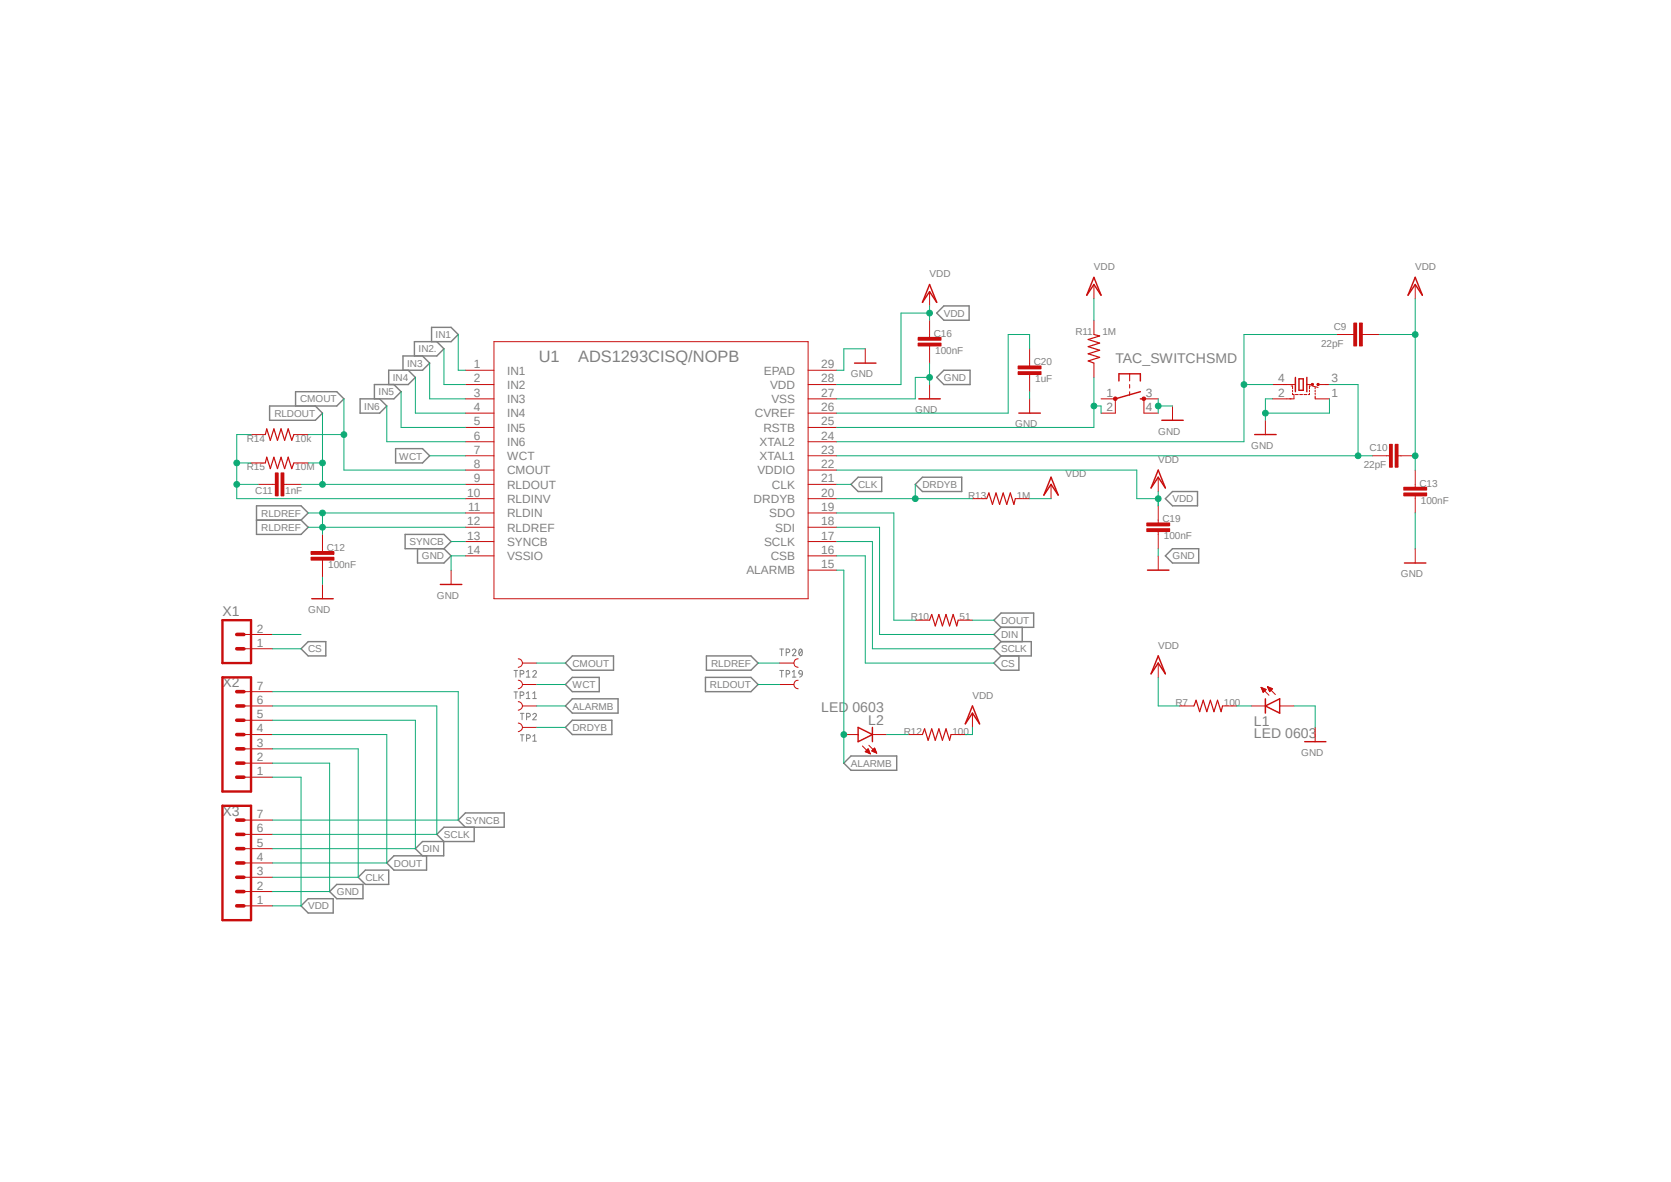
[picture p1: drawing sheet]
<svg xmlns="http://www.w3.org/2000/svg" width="297mm" height="210mm" viewBox="0 0 297 210" stroke-linecap="round" stroke-linejoin="round" font-family="sans-serif">
<path d="M38.9 46.1l219.2 117.6M258.1 46.1l-219.2 117.6" fill="none" stroke="#fff" stroke-width=".18"/>
<g fill="none" stroke="#808080" stroke-width=".18">
<path d="M91.4 119.1h.6M91.7 119.1v1.2M92.5 119.8l.5-.1a.31 .31 0 0 0 .1-.3 .31 .31 0 0 0-.3-.3h-.3v1.2M93.6 119.4l.3-.3v1.2M94.7 119.4a.32 .32 0 0 1 .4-.3 .32 .32 0 0 1 .1 .5l-.5 .7h.6M138.6 119.1h.7M138.6 115.3h.7M138.9 115.3v1.2M138.9 119.1v1.2M139.7 119.8l.5-.1a.31 .31 0 0 0 .2-.3 .31 .31 0 0 0-.3-.3h-.4v1.2M139.7 116l.5-.1a.31 .31 0 0 0 .2-.3 .31 .31 0 0 0-.3-.3h-.4v1.2M140.8 115.6a.31 .31 0 0 1 .5-.3 .31 .31 0 0 1 .1 .5l-.6 .7h.7"/>
<path d="M140.8 119.4l.3-.3v1.2M142.1 119.2a.34 .34 0 0 1 .5 .3v.3h-.5l-.1-.2zM142.2 115.4l.1-.1a.69 .69 0 0 1 0 1.2l-.3-.4v-.4zM142.5 115.6l-.5 .6M142.6 119.8a.59 .59 0 0 1-.5 .5M91.4 122.9h.6M91.7 122.9v1.2M92.5 123.6h.3a.32 .32 0 0 0 .3-.3 .32 .32 0 0 0-.3-.4h-.3v1.2M92.5 130.6h.6M92.5 126.7h.6M92.8 126.7v1.2M92.8 130.6v1.1"/>
<path d="M93.6 123.2l.3-.3v1.2M93.6 124.1h.6M93.6 120.3h.6M93.6 131.2h.3a.32 .32 0 0 0 .4-.3 .32 .32 0 0 0-.4-.3h-.3v1.1M93.6 127.4h.3a.32 .32 0 0 0 .4-.3 .32 .32 0 0 0-.4-.4h-.3v1.2M94.7 127a.32 .32 0 0 1 .4-.2 .32 .32 0 0 1 .1 .5l-.5 .6h.6M94.7 130.8l.3-.2v1.1M94.7 123.2l.3-.3v1.2M94.7 131.7h.6M94.7 124.1h.6M140.8 120.3h.7"/>
</g>
<g fill="none" stroke="#808080" stroke-width=".25">
<path d="M167.8 54.4h4.5v2.5h-4.5l-1.3-1.3zM52.5 72.1v-2.5h7.4l1.2 1.3-1.2 1.2h-12v2.6h8.1l1.3-1.3-1.3-1.3M70 68.3l1.3 1.3-1.3 1.3h-6v2.5h3.5l1.2-1.3-1.2-1.2M70.3 79.7h4.8l1.3 1.3-1.3 1.3h-4.8zM72.6 65.8l1.2 1.3-1.2 1.2h-6.1v2.6M75.1 63.2l1.3 1.3-1.3 1.3h-6v2.5M76.7 60.7v-2.5h3.5l1.2 1.2-1.2 1.3h-6.5v2.5M77.6 60.7l1.3 1.3-1.3 1.2h-6v2.6M167.8 65.8h4.6v2.5h-4.6l-1.3-1.2zM45.6 89.9h7.9l1.3 1.2-1.3 1.3 1.3 1.3-1.3 1.3h-7.9zM45.6 92.4h7.9M72 95h6.9l1.3 1.2-1.3 1.3h-6.9z"/>
<path d="M74.2 97.5v2.5h4.7l1.3-1.2-1.3-1.3M152.5 84.8h4.2v2.5h-4.2l-1.2-1.2zM162.7 86.1l1.3-1.3h6.9v2.5h-6.9zM208.4 87.3h4.5v2.6h-4.5l-1.3-1.3zM208.4 97.5h4.7v2.5h-4.7l-1.3-1.2zM53.5 115.3l1.3-1.3h3.1v2.5h-3.1zM101.7 116.5h7.4v2.6h-7.4l-1.2-1.3zM125.6 116.5h7.9l1.2 1.3-1.2 1.3h-7.9zM177.9 114h5.4v2.5h-5.4M177.9 116.5l-1.2 1.3 1.2 1.3h3.2v-2.6M177.9 111.5l-1.2 1.2 1.2 1.3M177.9 108.9h5.8v2.6h-5.8l-1.2-1.3z"/>
<path d="M177.9 114l-1.2 1.3 1.2 1.2M181.7 111.5v2.5M101.7 124.2h8.2v2.5h-8.2l-1.2-1.3zM101.7 128h7.1v2.5h-7.1l-1.2-1.3zM101.7 120.4h4.8v2.5h-4.8l-1.2-1.3zM125.4 120.4h8.1l1.2 1.2-1.2 1.3h-8.1zM150 135.6l1.3-1.3h8.1v2.6h-8.1zM54.8 159.7h4.4v2.5h-4.4l-1.3-1.2zM58.6 158.4l1.3-1.3h4.6v2.6h-4.6zM63.7 155.9l1.2-1.3h4.2v2.5h-4.2zM78.9 149.5v2.6h-8.9l-1.3 1.2 1.3 1.3h5.8v-2.5M82.7 147l-1.3-1.3 1.3-1.3h6.9v2.6h-10.7l-1.3 1.3 1.3 1.2"/>
<path d="M84.3 147v2.5h-9.2l-1.3 1.3 1.3 1.3"/>
</g>
<path d="M39.5 110.2h5.1v7.6h-5.1zM39.5 120.4h5.1v20.2h-5.1zM39.5 143.2h5.1v20.3h-5.1z" fill="none" stroke="#c90d0c" stroke-width=".42"/>
<g fill="none" stroke="#c90d0c" stroke-width=".64">
<path d="M42.1 112.7h1.2M42.1 115.3h1.2M42.1 133.1h1.2M42.1 135.6h1.2M42.1 138.1h1.2M42.1 128h1.2M42.1 130.5h1.2M42.1 122.9h1.2M42.1 125.4h1.2M42.1 155.9h1.2M42.1 158.4h1.2M42.1 150.8h1.2"/>
<path d="M42.1 153.3h1.2M42.1 145.7h1.2M42.1 148.3h1.2M42.1 161h1.2"/>
</g>
<g fill="none" stroke="#c90d0c" stroke-width=".18">
<path d="M240.1 59.4h.5M242.1 59.4h.6M82.7 65.8h5.1M82.7 68.3h5.1M82.7 70.9h5.1M82.7 73.4h5.1M82.7 75.9h5.1M82.7 78.5h5.1M87.8 60.7h55.8v45.7h-55.8zM143.6 65.8h5.1M143.6 68.3h5.1M143.6 70.9h5.1"/>
<path d="M143.6 73.4h5.1M143.6 75.9h5.1M143.6 78.5h5.1M82.7 81h5.1M82.7 83.5h5.1M82.7 86.1h5.1M82.7 88.6h5.1M82.7 91.1h5.1M82.7 93.7h5.1M82.7 96.2h5.1M82.7 98.8h5.1M143.6 81h5.1"/>
<path d="M143.6 83.5h5.1M143.6 86.1h5.1M143.6 88.6h5.1M143.6 91.1h5.1M143.6 93.7h5.1M143.6 96.2h5.1M143.6 98.8h5.1M43.3 115.3h5.1M43.3 112.7h5.1M143.6 101.3h5.1M162.7 110.2h2.5M170.3 110.2h2.5"/>
<path d="M43.3 138.1h5.1M43.3 135.6h5.1M43.3 133.1h5.1M43.3 130.5h5.1M43.3 128h5.1M43.3 125.4h5.1M43.3 122.9h5.1M43.3 158.4h5.1M43.3 155.9h5.1M43.3 153.3h5.1M43.3 150.8h5.1M43.3 148.3h5.1"/>
<path d="M43.3 145.7h5.1M43.3 161h5.1"/>
</g>
<path d="M165.2 110.2l.4-1 .6 2 .7-2 .6 2 .6-2 .7 2 .6-2 .7 2 .2-1" fill="none" stroke="#c90d0c" stroke-width=".21"/>
<path d="M240.6 57.4h.5v4.1h-.5z" fill-rule="evenodd" fill="#c90d0c"/>
<path d="M240.6 57.4h.5v4.1h-.5z" fill="none" stroke="#c90d0c" stroke-width=".18"/>
<path d="M241.6 57.4h.5v4.1h-.5z" fill-rule="evenodd" fill="#c90d0c"/>
<path d="M237.6 59.4h2.5M241.6 57.4h.5v4.1h-.5zM242.7 59.4h2.5M246.5 81h.5M248.5 81h.5" fill="none" stroke="#c90d0c" stroke-width=".18"/>
<path d="M247 79h.5v4h-.5z" fill-rule="evenodd" fill="#c90d0c"/>
<path d="M247 79h.5v4h-.5z" fill="none" stroke="#c90d0c" stroke-width=".18"/>
<path d="M248 79h.5v4h-.5z" fill-rule="evenodd" fill="#c90d0c"/>
<g fill="none" stroke="#c90d0c" stroke-width=".18">
<path d="M44.6 77.2h2.6M52.2 77.2h2.6M248 79h.5v4h-.5zM44.6 82.3h2.6M52.2 82.3h2.6M57.3 97.5v.5M57.3 99.5v.5M172.8 88.6h2.6M180.5 88.6h2.5M243.9 81h2.6M249 81h2.5M161.4 130.5h2.6"/>
<path d="M169 130.5h2.6"/>
</g>
<path d="M47.2 77.2l.2-1 .6 2 .7-2 .6 2 .7-2 .6 2 .6-2 .7 2 .3-1M47.2 82.3l.2-1.1 .6 2.1 .7-2.1 .6 2.1 .7-2.1 .6 2.1 .6-2.1 .7 2.1 .3-1M175.4 88.6l.4-1 .6 2 .6-2 .7 2 .6-2 .6 2 .7-2 .6 2 .3-1M164 130.5l.3-1 .7 2 .6-2 .6 2 .7-2 .6 2 .6-2 .7 2 .2-1" fill="none" stroke="#c90d0c" stroke-width=".21"/>
<path d="M55.3 99h4.1v.5h-4.1z" fill-rule="evenodd" fill="#c90d0c"/>
<path d="M55.3 99h4.1v.5h-4.1z" fill="none" stroke="#c90d0c" stroke-width=".18"/>
<path d="M55.3 98h4.1v.5h-4.1z" fill-rule="evenodd" fill="#c90d0c"/>
<path d="M55.3 98h4.1v.5h-4.1zM57.3 95v2.5M251.5 86.1v.5M251.5 88.1v.5M57.3 100v2.6" fill="none" stroke="#c90d0c" stroke-width=".18"/>
<path d="M249.5 87.6h4.1v.5h-4.1z" fill-rule="evenodd" fill="#c90d0c"/>
<path d="M249.5 87.6h4.1v.5h-4.1z" fill="none" stroke="#c90d0c" stroke-width=".18"/>
<path d="M249.5 86.6h4.1v.5h-4.1z" fill-rule="evenodd" fill="#c90d0c"/>
<path d="M48.4 86.1h.5M50.5 86.1h.5M249.5 86.6h4.1v.5h-4.1zM251.5 83.5v2.6M251.5 88.6v2.5" fill="none" stroke="#c90d0c" stroke-width=".18"/>
<path d="M50 84h.5v4.1h-.5z" fill-rule="evenodd" fill="#c90d0c"/>
<path d="M50 84h.5v4.1h-.5z" fill="none" stroke="#c90d0c" stroke-width=".18"/>
<path d="M48.9 84h.5v4.1h-.5z" fill-rule="evenodd" fill="#c90d0c"/>
<g fill="none" stroke="#c90d0c" stroke-width=".18">
<path d="M165.2 59.4v.5M165.2 61.5v.5M45.9 86.1h2.5M48.9 84h.5v4.1h-.5zM51 86.1h2.5M150 130.5h2.5M153.3 132.5l1.4 1.4M153.8 133.6l.9 .3M153.8 133.6l.5-.5 .4 .8M153.8 133.6h.7M153.9 133.5h.6M154 133.4h.5"/>
<path d="M154 133.6h.6M154.1 133.3h.3M154.1 133.2h.3M154.2 133.7h.4M154.2 133.1h.1M154.4 132.4l1.4 1.4M154.4 133.8h.2M154.6 133.9h.1M155 133.4h.7M155.1 130.5h2.5M155.1 133.5h.6M155.1 133.3h.5"/>
<path d="M155.2 133.2h.4M155.2 133.6h.5M155.2 133.1h.3M155.4 133h.1M155.4 133.6h.3M155.4 132.9l-.5 .5 .9 .4M155.4 132.9l.4 .9M155.4 132.9l.1 .1M155.7 133.7h.1"/>
</g>
<path d="M152.5 129.2l2.6 1.3-2.6 1.3zM155.1 129.2v2.6" fill="none" stroke="#c90d0c" stroke-width=".25"/>
<path d="M163.2 61h4.1v.5h-4.1z" fill-rule="evenodd" fill="#c90d0c"/>
<path d="M163.2 61h4.1v.5h-4.1z" fill="none" stroke="#c90d0c" stroke-width=".18"/>
<path d="M163.2 59.9h4.1v.6h-4.1z" fill-rule="evenodd" fill="#c90d0c"/>
<path d="M163.2 59.9h4.1v.6h-4.1zM165.2 56.9v2.5M165.2 62v2.5M205.9 92.4v.5M205.9 94.4v.6M205.9 98.8v2.5" fill="none" stroke="#c90d0c" stroke-width=".18"/>
<path d="M204 101.3h3.8" fill="none" stroke="#c90d0c" stroke-width=".25"/>
<path d="M203.8 93.9h4.1v.5h-4.1z" fill-rule="evenodd" fill="#c90d0c"/>
<path d="M203.8 93.9h4.1v.5h-4.1z" fill="none" stroke="#c90d0c" stroke-width=".18"/>
<path d="M203.8 92.9h4.1v.5h-4.1z" fill-rule="evenodd" fill="#c90d0c"/>
<path d="M183 64.5v.5M183 66.5v.6M203.8 92.9h4.1v.5h-4.1zM205.9 89.9v2.5M205.9 95v2.5" fill="none" stroke="#c90d0c" stroke-width=".18"/>
<path d="M181 66h4v.5h-4z" fill-rule="evenodd" fill="#c90d0c"/>
<path d="M181 66h4v.5h-4z" fill="none" stroke="#c90d0c" stroke-width=".18"/>
<path d="M181 65h4v.5h-4z" fill-rule="evenodd" fill="#c90d0c"/>
<path d="M181 65h4v.5h-4zM183 62v2.5M183 67.1v2.5M198.2 70.9v2.5M200.8 66.4v1.3M200.8 68.3v.7M200.8 69.6v.6M203.3 70.9v2.5" fill="none" stroke="#c90d0c" stroke-width=".18"/>
<path d="M198.9 67.7v-1.3h3.8v1.3M202.7 70.9h.6M202.7 69.6l-4.5 1.3" fill="none" stroke="#c90d0c" stroke-width=".25"/>
<path d="M198 70.6h.5l.1 .3-.1 .2h-.5z" fill-rule="evenodd" fill="#c90d0c"/>
<path d="M198 70.6h.5l.1 .3-.1 .2h-.5z" fill="none" stroke="#c90d0c" stroke-width=".18"/>
<path d="M203.1 70.6h.4l.2 .3-.2 .2h-.4z" fill-rule="evenodd" fill="#c90d0c"/>
<path d="M194.4 56.9v2.5M194.4 64.5v2.6M195.7 70.9h2.5M195.7 73.4h2.5M203.1 70.6h.4l.2 .3-.2 .2h-.4zM203.3 70.9h2.6M203.3 73.4h2.6M226.2 70.9h2.5M226.2 68.3h4.1M229.7 69.3v.3M230 70.1v.8M232.7 69.3v.3" fill="none" stroke="#c90d0c" stroke-width=".18"/>
<path d="M194.4 59.4l1.1 .3-2.1 .6 2.1 .7-2.1 .6 2.1 .6-2.1 .7 2.1 .6-2.1 .6 1 .4" fill="none" stroke="#c90d0c" stroke-width=".21"/>
<path d="M230.3 67.1v2.5M230.9 67.3h.7v2h-.7zM232.3 67.1v2.5" fill="none" stroke="#c90d0c" stroke-width=".25"/>
<path d="M233.1 68.2h.3v.3h-.3v-.2h.2h-.2z" fill-rule="evenodd" fill="#c90d0c"/>
<path d="M233.1 68.2h.3v.3h-.3v-.2h.2h-.2z" fill="none" stroke="#c90d0c" stroke-width=".18"/>
<path d="M234.1 68.2h.3v.3h-.3v-.2h.3h-.3z" fill-rule="evenodd" fill="#c90d0c"/>
<g fill="none" stroke="#c90d0c" stroke-width=".18">
<path d="M165.2 51.8v2.6M194.4 50.5v2.6M251.5 50.5v2.6M153.8 62v2.5M165.2 68.3v2.6M183 70.9v2.5M208.4 72.1v2.6M224.9 74.7v2.5M228.7 70.9h1.3M229.5 68.6h.2v.5M229.7 69.8v.3h.3M230.3 70.1h.5"/>
<path d="M231 70.1h.5M231.8 70.1h.5M232.3 68.3h.7M232.7 69.8v.3h-.2M233 68.6h-.3v.5M233.3 68.6l1 .2M233.8 68.8v.3M233.8 69.3v.3M233.8 69.8v.3M233.8 70.4v.5h2.5M234.1 68.2h.3v.3h-.3v-.2h.3h-.3zM234.5 68.3h1.8"/>
<path d="M186.8 86.1v2.5M205.9 84.8v2.5M251.5 97.5v2.5M57.3 103.8v2.6M80.2 101.3v2.5M92.1 117.1a.76 .76 0 0 1 .8 .7 .76 .76 0 0 1-.8 .8M92.9 117.8h2.5M138.6 117.8h2.5M141.9 117.1a.76 .76 0 0 0-.8 .7 .76 .76 0 0 0 .8 .8M205.9 117.8v2.6M92.1 128.5a.76 .76 0 0 1 .8 .7 .76 .76 0 0 1-.8 .8M92.1 124.7a.76 .76 0 0 1 .8 .7 .76 .76 0 0 1-.8 .8"/>
<path d="M92.1 120.9a.76 .76 0 0 1 .8 .7 .76 .76 0 0 1-.8 .8M92.9 125.4h2.5M92.9 129.2h2.5M92.9 121.6h2.5M138.6 121.6h2.5M141.9 120.9a.76 .76 0 0 0-.8 .7 .76 .76 0 0 0 .8 .8M172.8 126.7v2.5M209.7 125.4h2.5M217.3 125.4h2.5M222.4 125.4h2.5M224.2 122.1l1.4 1.4M224.2 122.2h.1"/>
<path d="M224.2 122.1l.8 .4-.5 .5M224.2 122.1l.3 .9M224.2 122.3h.3M224.2 122.3h.5M224.3 122.4h.6M224.3 122.6h.7M224.4 122.6h.5M224.4 122.8h.3M224.4 122.7h.4M224.5 122.9h.1M224.5 123h.1M225.3 122l1.4 1.4"/>
<path d="M225.3 122l.9 .4-.5 .5zM225.3 122.2h.4M225.3 122.1h.2M225.4 122.3h.5M225.4 122.3h.7M225.5 122.4h.6M225.5 122.6h.5M225.6 122.6h.3M225.6 122.7h.2M225.6 122.8h.1M227.5 125.4h2.5M233.8 129.2v2.6"/>
</g>
<path d="M212.2 125.4l.4-1 .6 2 .7-2 .6 2 .6-2 .7 2 .6-2 .6 2 .3-1" fill="none" stroke="#c90d0c" stroke-width=".21"/>
<g fill="none" stroke="#c90d0c" stroke-width=".25">
<path d="M165.2 50.5l1.3 3.2-1.3-1.9-1.2 1.9zM194.4 49.3l1.3 3.2-1.3-2-1.2 2zM251.5 49.3l1.3 3.2-1.3-2-1.2 2zM151.9 64.5h3.8M163.3 70.9h3.8M181.1 73.4h3.8M206.5 74.7h3.8M223 77.2h3.8M186.8 84.8l1.3 3.2-1.3-1.9-1.3 1.9zM205.9 83.5l1.2 3.2-1.2-1.9-1.3 1.9zM55.4 106.4h3.8M78.3 103.8h3.8"/>
<path d="M205.9 116.5l1.2 3.2-1.2-1.9-1.3 1.9zM249.6 100h3.8M172.8 125.4l1.3 3.2-1.3-1.9-1.2 1.9zM224.9 125.4l2.6-1.2v2.5zM224.9 124.2v2.5M231.9 131.8h3.8"/>
</g>
<g fill="none" stroke="#0dab76" stroke-width=".18">
<path d="M81.4 59.4v6.4h1.3M68.7 72.1v6.4h14M71.3 69.6v6.3h11.4M73.8 67.1v6.3h8.9M76.4 64.5v6.4h6.3M78.9 62v6.3h3.8M148.7 96.2h6.4v19.1h21.6M148.7 98.8h5.1v19h22.9M148.7 93.7h7.6v19h20.4M48.4 115.3h5.1M48.4 112.7h5.1M148.7 101.3h1.3v34.3"/>
<path d="M172.8 110.2h3.9M48.4 128h25.4v22.8h-25.4M48.4 130.5h20.3v22.8h-20.3M48.4 125.4h29.2v22.9h-29.2"/>
</g>
<circle cx="150" cy="130.5" r=".51" fill="#0dab76"/>
<g fill="none" stroke="#0dab76" stroke-width=".18">
<path d="M148.7 91.1h10.2v19.1h3.8M148.7 88.6h24.1M162.7 86.1v2.5M95.4 125.4h5.1"/>
<circle cx="150" cy="130.5" r=".51"/>
</g>
<circle cx="162.7" cy="88.6" r=".51" fill="#0dab76"/>
<g fill="none" stroke="#0dab76" stroke-width=".18">
<path d="M236.3 68.3h5.1v12.7M148.7 81h95.2M95.4 129.2h5.1"/>
<circle cx="162.7" cy="88.6" r=".51"/>
</g>
<circle cx="241.4" cy="81" r=".51" fill="#0dab76"/>
<g fill="none" stroke="#0dab76" stroke-width=".18">
<path d="M237.6 59.4h-16.5v19.1h-72.4M221.1 68.3h5.1"/>
<circle cx="241.4" cy="81" r=".51"/>
</g>
<circle cx="221.1" cy="68.3" r=".51" fill="#0dab76"/>
<g fill="none" stroke="#0dab76" stroke-width=".18">
<path d="M148.7 83.5h53.4v5.1h3.8M183 88.6h3.8M205.9 87.3v2.6M172.8 129.2v1.3h-1.2M205.9 120.4v5h3.8"/>
<circle cx="221.1" cy="68.3" r=".51"/>
</g>
<circle cx="205.9" cy="88.6" r=".51" fill="#0dab76"/>
<g fill="none" stroke="#0dab76" stroke-width=".18">
<path d="M245.2 59.4h6.3M251.5 53.1v27.9"/>
<circle cx="205.9" cy="88.6" r=".51"/>
</g>
<circle cx="251.5" cy="59.4" r=".51" fill="#0dab76"/>
<g fill="none" stroke="#0dab76" stroke-width=".18">
<path d="M251.5 81v2.5"/>
<circle cx="251.5" cy="59.4" r=".51"/>
</g>
<circle cx="251.5" cy="81" r=".51" fill="#0dab76"/>
<g fill="none" stroke="#0dab76" stroke-width=".18">
<path d="M165.2 55.6h-5.1v12.7h-11.4M165.2 54.4v2.5M194.4 53.1v3.8"/>
<circle cx="251.5" cy="81" r=".51"/>
</g>
<circle cx="165.2" cy="55.6" r=".51" fill="#0dab76"/>
<g fill="none" stroke="#0dab76" stroke-width=".18">
<path d="M57.3 73.4v12.7M53.5 86.1h29.2M76.4 81h6.3M148.7 86.1h2.6M48.4 138.1h5.1v22.9h-5.1M48.4 133.1h15.3v22.8h-15.3M95.4 121.6h5.1"/>
<circle cx="165.2" cy="55.6" r=".51"/>
</g>
<circle cx="57.3" cy="86.1" r=".51" fill="#0dab76"/>
<g fill="none" stroke="#0dab76" stroke-width=".18">
<path d="M54.8 82.3h2.5"/>
<circle cx="57.3" cy="86.1" r=".51"/>
</g>
<circle cx="57.3" cy="82.3" r=".51" fill="#0dab76"/>
<g fill="none" stroke="#0dab76" stroke-width=".18">
<path d="M54.8 77.2h6.3M61.1 70.9v12.6h21.6M80.2 96.2h2.5M48.4 122.9h33v22.8h-33M134.7 121.6h3.9"/>
<circle cx="57.3" cy="82.3" r=".51"/>
</g>
<circle cx="61.1" cy="77.2" r=".51" fill="#0dab76"/>
<g fill="none" stroke="#0dab76" stroke-width=".18">
<path d="M44.6 77.2h-2.5v11.4h40.6M42.1 82.3h2.5M95.4 117.8h5.1"/>
<circle cx="61.1" cy="77.2" r=".51"/>
</g>
<circle cx="42.1" cy="82.3" r=".51" fill="#0dab76"/>
<g fill="none" stroke="#0dab76" stroke-width=".18">
<path d="M42.1 86.1h3.8"/>
<circle cx="42.1" cy="82.3" r=".51"/>
</g>
<circle cx="42.1" cy="86.1" r=".51" fill="#0dab76"/>
<g fill="none" stroke="#0dab76" stroke-width=".18">
<path d="M165.2 67.1h-2.5v3.8h-14M165.2 64.5v3.8M183 62v-2.6h-3.8v14h-30.5M183 69.6v1.3M205.9 97.5v1.3M251.5 91.1v6.4M157.6 130.5h3.8M230 125.4h3.8v3.8"/>
<circle cx="42.1" cy="86.1" r=".51"/>
</g>
<circle cx="165.2" cy="67.1" r=".51" fill="#0dab76"/>
<g fill="none" stroke="#0dab76" stroke-width=".18">
<path d="M153.8 62h-3.8v3.8h-1.3M226.2 70.9h-1.3v3.8M236.3 70.9v2.5h-11.4M82.7 98.8h-2.5v2.5M57.3 102.6v1.2"/>
<circle cx="165.2" cy="67.1" r=".51"/>
</g>
<circle cx="224.9" cy="73.4" r=".51" fill="#0dab76"/>
<g fill="none" stroke="#0dab76" stroke-width=".18">
<path d="M205.9 70.9v2.5M205.9 72.1h2.5"/>
<circle cx="224.9" cy="73.4" r=".51"/>
</g>
<circle cx="205.9" cy="72.1" r=".51" fill="#0dab76"/>
<g fill="none" stroke="#0dab76" stroke-width=".18">
<path d="M194.4 67.1v8.8h-45.7M194.4 72.1h1.3v1.3M48.4 135.6h10.2v22.8h-10.2"/>
<circle cx="205.9" cy="72.1" r=".51"/>
</g>
<circle cx="194.4" cy="72.1" r=".51" fill="#0dab76"/>
<g fill="none" stroke="#0dab76" stroke-width=".18">
<path d="M54.8 91.1h27.9M54.8 93.7h27.9M57.3 91.1v3.9"/>
<circle cx="194.4" cy="72.1" r=".51"/>
</g>
<circle cx="57.3" cy="91.1" r=".51" fill="#0dab76"/>
<circle cx="57.3" cy="91.1" r=".51" fill="none" stroke="#0dab76" stroke-width=".18"/>
<circle cx="57.3" cy="93.7" r=".51" fill="#0dab76"/>
<g fill="none" stroke="#0dab76" stroke-width=".18">
<path d="M134.7 117.8h3.9M219.8 125.4h2.6"/>
<circle cx="57.3" cy="93.7" r=".51"/>
</g>
<g font-size="2.9" fill="#808080">
<text x="95.8" y="64.3">U1</text>
<text x="102.7" y="64.3">ADS1293CISQ/NOPB</text>
</g>
<g font-size="2.5" fill="#808080">
<text x="198.3" y="64.5">TAC_SWITCHSMD</text>
<text x="39.5" y="109.4">X1</text>
<text x="39.5" y="122.1">X2</text>
<text x="146" y="126.6">LED 0603</text>
<text x="154.3" y="128.7">L2</text>
<text x="222.9" y="131.1">LED 0603</text>
<text x="222.9" y="129">L1</text>
<text x="39.5" y="145">X3</text>
</g>
<g font-size="2.1" fill="#808080">
<text x="84.2" y="65.4">1</text>
<text x="146" y="65.4">29</text>
<text x="84.2" y="67.9">2</text>
<text x="84.2" y="70.5">3</text>
<text x="90.1" y="66.5">IN1</text>
<text x="90.1" y="69.1">IN2</text>
<text x="90.1" y="71.6">IN3</text>
<text x="135.8" y="66.5">EPAD</text>
<text x="136.9" y="69.1">VDD</text>
<text x="137.1" y="71.6">VSS</text>
<text x="146" y="70.5">27</text>
<text x="146" y="67.9">28</text>
<text x="196.7" y="70.5">1</text>
<text x="203.7" y="70.5">3</text>
<text x="227.2" y="70.5">2</text>
<text x="227.2" y="67.9">4</text>
<text x="236.7" y="67.9">3</text>
<text x="236.7" y="70.5">1</text>
<text x="84.2" y="73">4</text>
<text x="84.2" y="75.6">5</text>
<text x="90.1" y="74.2">IN4</text>
<text x="90.1" y="76.7">IN5</text>
<text x="134.2" y="74.2">CVREF</text>
<text x="135.7" y="76.7">RSTB</text>
<text x="146" y="75.6">25</text>
<text x="146" y="73">26</text>
<text x="196.7" y="73">2</text>
<text x="203.7" y="73">4</text>
<text x="84.2" y="78.1">6</text>
<text x="84.2" y="80.6">7</text>
<text x="84.2" y="83.2">8</text>
<text x="90.1" y="79.2">IN6</text>
<text x="90.1" y="81.7">WCT</text>
<text x="135" y="81.8">XTAL1</text>
<text x="135" y="79.2">XTAL2</text>
<text x="146" y="83.2">22</text>
<text x="146" y="80.6">23</text>
<text x="146" y="78.1">24</text>
<text x="83.1" y="88.3">10</text>
<text x="84.2" y="85.7">9</text>
<text x="90.1" y="84.3">CMOUT</text>
<text x="90.1" y="86.8">RLDOUT</text>
<text x="90.1" y="89.4">RLDINV</text>
<text x="133.9" y="89.4">DRDYB</text>
<text x="134.6" y="84.3">VDDIO</text>
<text x="137.2" y="86.8">CLK</text>
<text x="146" y="88.3">20</text>
<text x="146" y="85.7">21</text>
<text x="83.1" y="93.3">12</text>
<text x="83.1" y="95.9">13</text>
<text x="83.2" y="90.8">11</text>
<text x="90.1" y="91.9">RLDIN</text>
<text x="90.1" y="94.4">RLDREF</text>
<text x="136.7" y="91.9">SDO</text>
<text x="137.8" y="94.4">SDI</text>
<text x="146" y="95.9">17</text>
<text x="146" y="93.3">18</text>
<text x="146" y="90.8">19</text>
<text x="83.1" y="98.4">14</text>
<text x="90.1" y="97">SYNCB</text>
<text x="90.1" y="99.5">VSSIO</text>
<text x="135.8" y="97">SCLK</text>
<text x="137" y="99.5">CSB</text>
<text x="146" y="101">15</text>
<text x="146" y="98.4">16</text>
<text x="132.7" y="102.1">ALARMB</text>
<text x="45.7" y="112.4">2</text>
<text x="45.7" y="114.9">1</text>
<text x="45.7" y="125.1">6</text>
<text x="45.7" y="122.5">7</text>
<text x="45.7" y="130.1">4</text>
<text x="45.7" y="127.6">5</text>
<text x="45.7" y="137.8">1</text>
<text x="45.7" y="135.2">2</text>
<text x="45.7" y="132.7">3</text>
<text x="45.7" y="147.9">6</text>
<text x="45.7" y="145.4">7</text>
<text x="45.7" y="155.5">3</text>
<text x="45.7" y="153">4</text>
<text x="45.7" y="150.5">5</text>
<text x="45.7" y="160.6">1</text>
<text x="45.7" y="158.1">2</text>
</g>
<g font-size="1.8" fill="#808080">
<text x="165.2" y="49.3">VDD</text>
<text x="194.4" y="48">VDD</text>
<text x="251.5" y="48">VDD</text>
<text x="166" y="59.8">C16</text>
<text x="167.8" y="56.3">VDD</text>
<text x="191.1" y="59.4">R11</text>
<text x="196" y="59.4">1M</text>
<text x="237.1" y="58.5">C9</text>
<text x="72.3" y="65.2">IN3</text>
<text x="74.4" y="62.6">IN2.</text>
<text x="77.4" y="60.1">IN1</text>
<text x="166.2" y="62.9">100nF</text>
<text x="183.8" y="64.9">C20</text>
<text x="234.8" y="61.6">22pF</text>
<text x="53.3" y="71.5">CMOUT</text>
<text x="67.3" y="70.2">IN5</text>
<text x="69.8" y="67.7">IN4</text>
<text x="151.3" y="67.1">GND</text>
<text x="167.8" y="67.7">GND</text>
<text x="184" y="67.9">1uF</text>
<text x="48.8" y="74">RLDOUT</text>
<text x="64.7" y="72.8">IN6</text>
<text x="162.7" y="73.4">GND</text>
<text x="180.5" y="75.9">GND</text>
<text x="205.9" y="77.2">GND</text>
<text x="43.9" y="78.5">R14</text>
<text x="43.9" y="83.6">R15</text>
<text x="52.5" y="78.5">10k</text>
<text x="52.5" y="83.5">10M</text>
<text x="71" y="81.7">WCT</text>
<text x="205.9" y="82.3">VDD</text>
<text x="222.4" y="79.8">GND</text>
<text x="242.4" y="83.1">22pF</text>
<text x="243.4" y="80.1">C10</text>
<text x="45.4" y="87.7">C11</text>
<text x="50.7" y="87.7">1nF</text>
<text x="152.5" y="86.7">CLK</text>
<text x="164" y="86.7">DRDYB</text>
<text x="172.1" y="88.6">R13</text>
<text x="180.7" y="88.6">1M</text>
<text x="189.4" y="84.8">VDD</text>
<text x="208.4" y="89.2">VDD</text>
<text x="252.3" y="86.4">C13</text>
<text x="252.6" y="89.5">100nF</text>
<text x="46.4" y="91.8">RLDREF</text>
<text x="46.4" y="94.3">RLDREF</text>
<text x="206.6" y="92.8">C19</text>
<text x="206.9" y="95.8">100nF</text>
<text x="58.1" y="97.9">C12</text>
<text x="58.3" y="100.9">100nF</text>
<text x="72.8" y="96.9">SYNCB</text>
<text x="75" y="99.4">GND</text>
<text x="208.4" y="99.4">GND</text>
<text x="77.6" y="106.4">GND</text>
<text x="249" y="102.6">GND</text>
<text x="54.8" y="108.9">GND</text>
<text x="161.9" y="110.2">R10</text>
<text x="170.6" y="110.2">51</text>
<text x="177.9" y="113.4">DIN</text>
<text x="177.9" y="110.8">DOUT</text>
<text x="54.8" y="115.9">CS</text>
<text x="101.8" y="118.4">CMOUT</text>
<text x="126.4" y="118.4">RLDREF</text>
<text x="177.9" y="118.4">CS</text>
<text x="177.9" y="115.9">SCLK</text>
<text x="205.9" y="115.3">VDD</text>
<text x="101.8" y="122.3">WCT</text>
<text x="126.2" y="122.3">RLDOUT</text>
<text x="172.8" y="124.2">VDD</text>
<text x="208.9" y="125.4">R7</text>
<text x="217.6" y="125.4">100</text>
<text x="101.8" y="126.1">ALARMB</text>
<text x="101.8" y="129.9">DRDYB</text>
<text x="160.7" y="130.5">R12</text>
<text x="169.3" y="130.5">100</text>
<text x="151.3" y="136.2">ALARMB</text>
<text x="231.3" y="134.3">GND</text>
<text x="78.9" y="148.9">SCLK</text>
<text x="82.7" y="146.3">SYNCB</text>
<text x="70" y="154">DOUT</text>
<text x="75.1" y="151.4">DIN</text>
<text x="54.8" y="161.6">VDD</text>
<text x="59.9" y="159">GND</text>
<text x="64.9" y="156.5">CLK</text>
</g>
</svg>
